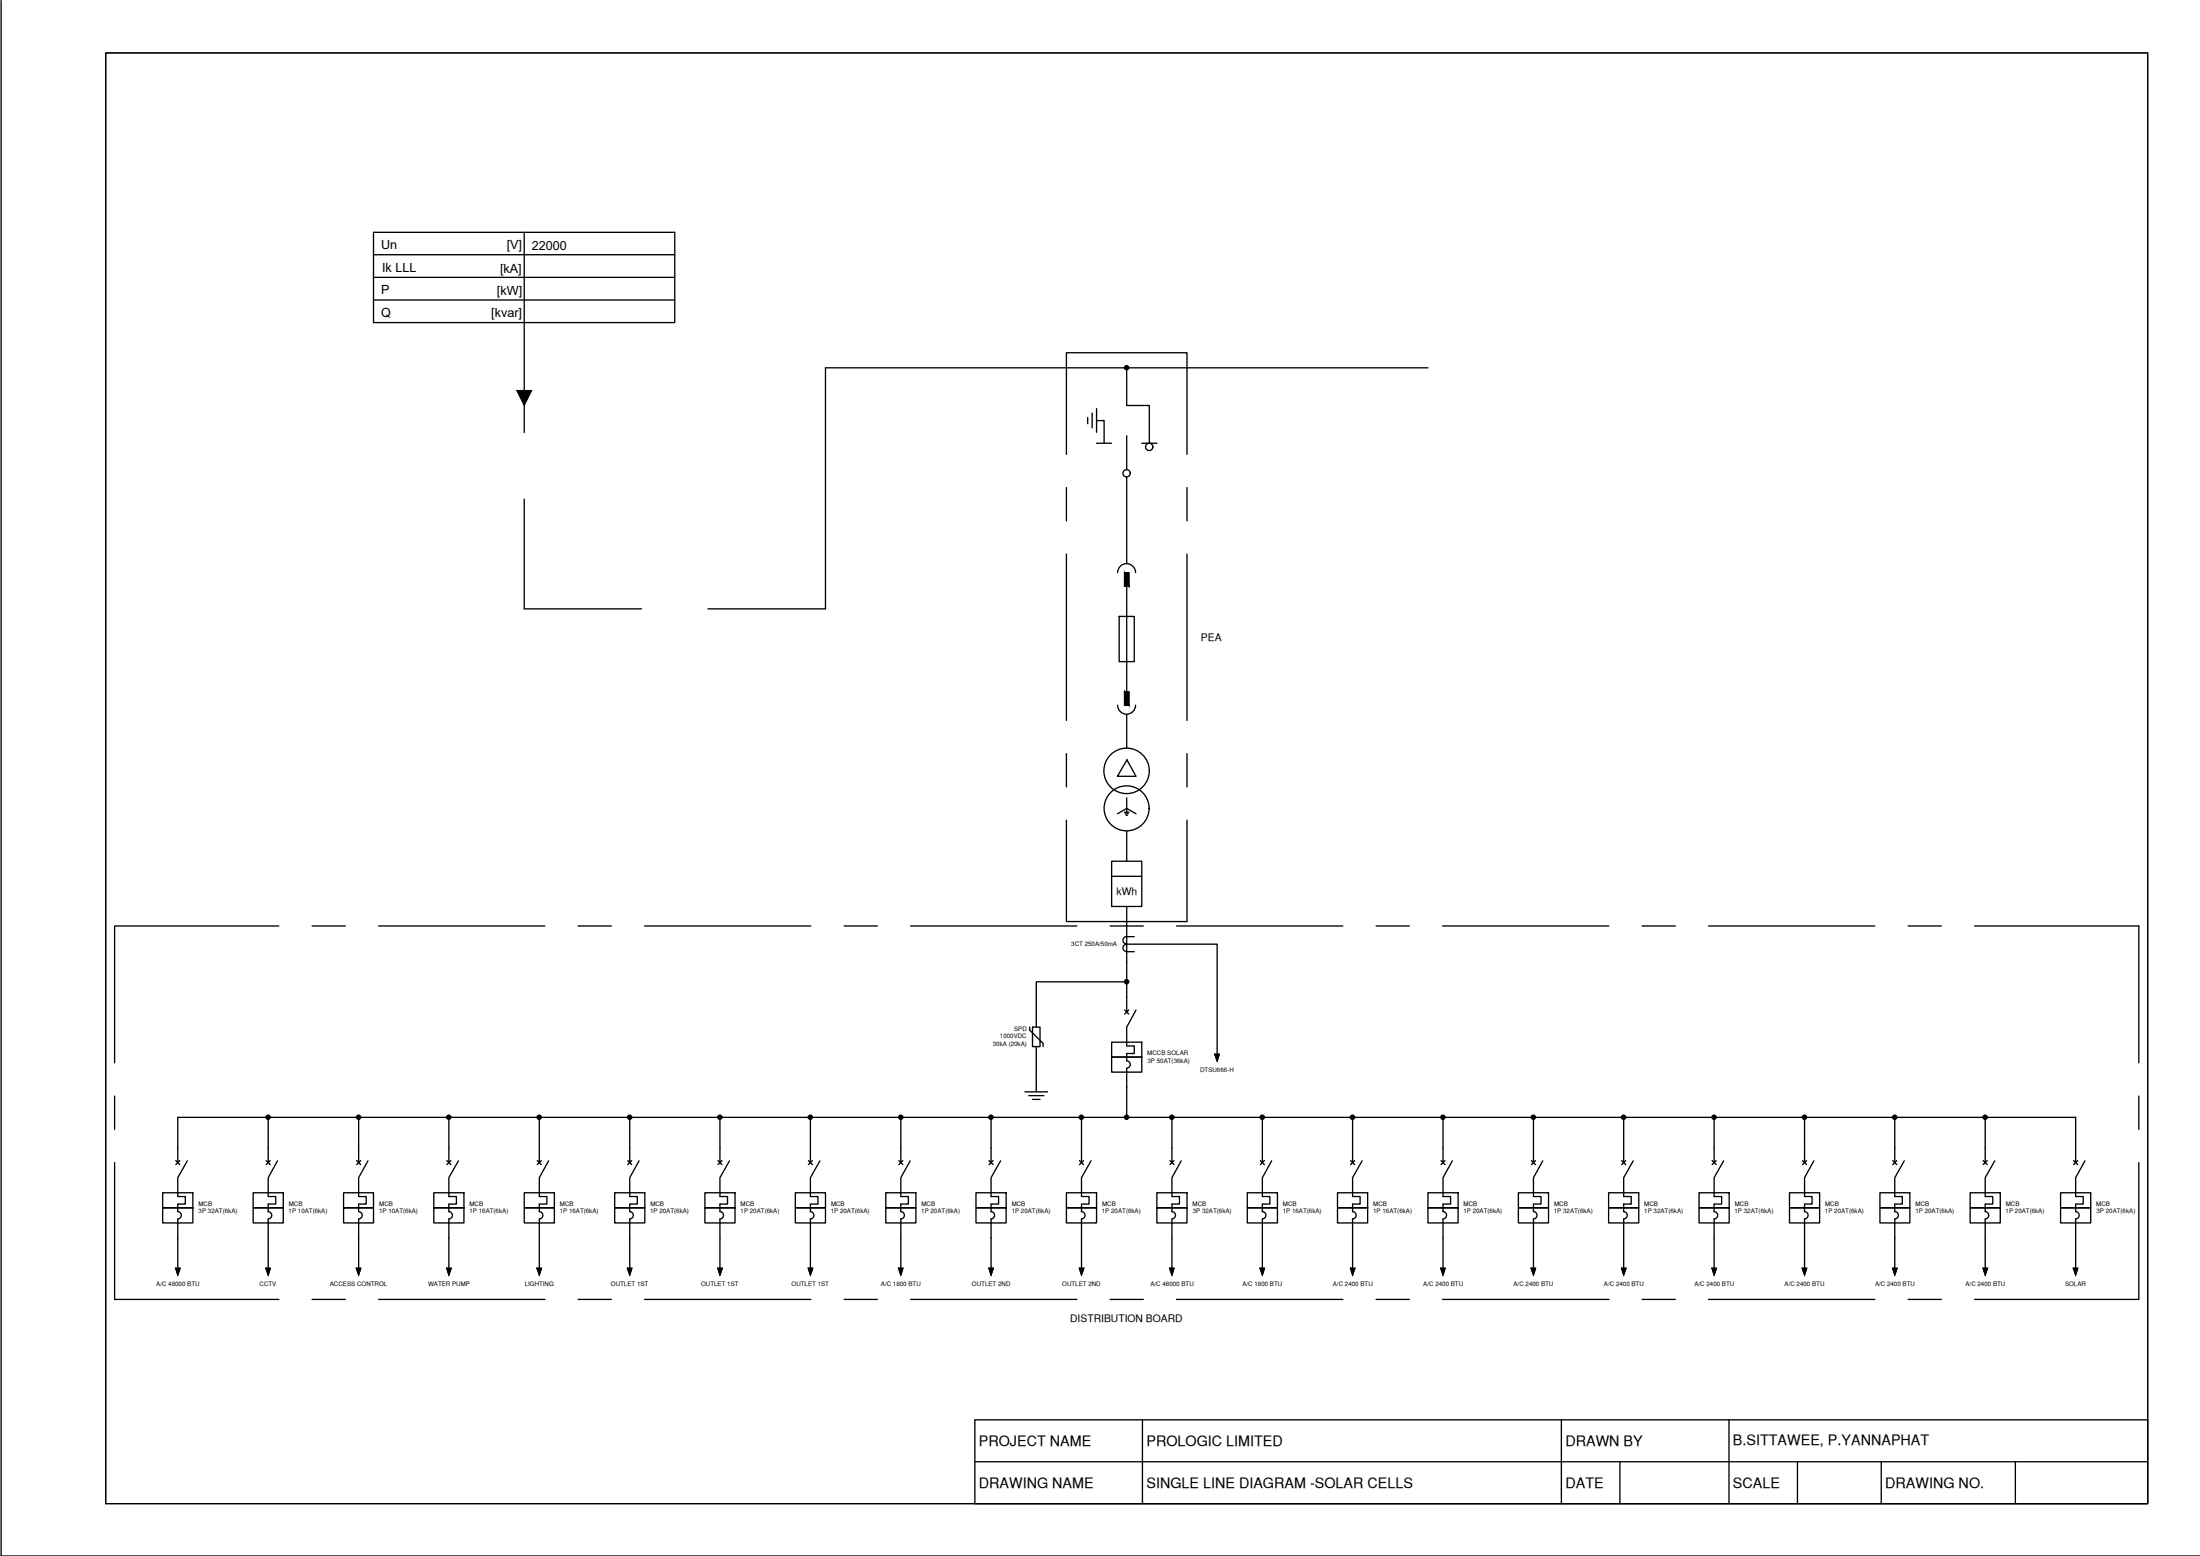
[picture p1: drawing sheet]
<svg xmlns="http://www.w3.org/2000/svg" width="420mm" height="297mm" viewBox="0 0 420 297" stroke-linecap="round" stroke-linejoin="round" font-family="sans-serif">
<!-- layer: SYMS -->
<g fill="none" stroke="#000" stroke-width=".25">
<path d="M212.3 199h5.8v2.8h-5.8zM214.8 192.8l.8 .8M215.2 190.3v2.9M215.6 192.8l-.8 .8M217 192.8l-1.8 3.3v3.6h1.4v1.4h-1.4v1.4M34 219.1v2.8M51.2 219.1v2.8M68.5 219.1v2.8M85.7 219.1v2.8M103 219.1v2.8M120.3 219.1v2.8M137.5 219.1v2.8"/>
<path d="M154.8 219.1v2.8M172 219.1v2.8M189.3 219.1v2.8M195.7 208.4h4.4M196.5 209.2h2.8M197.2 209.9h1.4M197.9 205.6v2.8M206.5 219.1v2.8M212.3 201.8h5.8v2.9h-5.8zM215.2 202.5a.7 .7 0 0 1 .7 .7 .7 .7 0 0 1-.7 .7M215.2 203.9v3.6M223.8 219.1v2.8"/>
<path d="M241.1 219.1v2.8M258.3 219.1v2.8M275.6 219.1v2.8M292.9 219.1v2.8M310.1 219.1v2.8M327.4 219.1v2.8M344.6 219.1v2.8M361.9 219.1v2.8M379.1 219.1v2.8M396.4 219.1v2.8M31.1 230.6h5.7v2.9h-5.7zM31.1 227.7h5.7v2.9h-5.7z"/>
<path d="M33.6 221.6l.7 .7M34 232.7v3.6M34.3 221.6l-.7 .7M35.8 221.6l-1.8 3.2v3.6h1.4v1.5h-1.4l-.1 1.4a.7 .7 0 0 1 .7 .7 .7 .7 0 0 1-.7 .7M48.3 230.6h5.8v2.9h-5.8zM48.3 227.7h5.8v2.9h-5.8zM50.8 221.6l.8 .7M51.2 231.3a.7 .7 0 0 1 .7 .7 .7 .7 0 0 1-.7 .7M51.2 232.7v3.6M51.6 221.6l-.8 .7M53 221.6l-1.8 3.2v3.6h1.5v1.5h-1.5v1.4M65.6 230.6h5.7v2.9h-5.7z"/>
<path d="M65.6 227.7h5.7v2.9h-5.7zM68.1 221.6l.8 .7M68.5 231.3a.7 .7 0 0 1 .7 .7 .7 .7 0 0 1-.7 .7M68.5 232.7v3.6M68.9 221.6l-.8 .7M70.3 221.6l-1.8 3.2v3.6h1.4v1.5h-1.4v1.4M82.8 230.6h5.8v2.9h-5.8zM82.8 227.7h5.8v2.9h-5.8zM85.3 221.6l.8 .7M85.7 232.7v3.6M86.1 221.6l-.8 .7M87.5 221.6l-1.8 3.2v3.6h1.5v1.5h-1.5v1.4a.7 .7 0 0 1 .7 .7 .7 .7 0 0 1-.7 .7"/>
<path d="M100.1 230.6h5.8v2.9h-5.8zM100.1 227.7h5.8v2.9h-5.8zM102.6 221.6l.8 .7M103 232.7v3.6M103.4 221.6l-.8 .7M104.8 221.6l-1.8 3.2v3.6h1.4v1.5h-1.4v1.4a.7 .7 0 0 1 .7 .7 .7 .7 0 0 1-.7 .7M117.4 230.6h5.7v2.9h-5.7zM117.4 227.7h5.7v2.9h-5.7zM119.9 221.6l.8 .7M120.3 232.7v3.6M120.7 221.6l-.8 .7M122 221.6l-1.7 3.2v3.6h1.4v1.5h-1.4l-.1 1.4a.7 .7 0 0 1 .7 .7 .7 .7 0 0 1-.7 .7"/>
<path d="M134.6 230.6h5.8v2.9h-5.8zM134.6 227.7h5.8v2.9h-5.8zM137.1 221.6l.8 .7M137.5 231.3a.7 .7 0 0 1 .7 .7 .7 .7 0 0 1-.7 .7M137.5 232.7v3.6M137.9 221.6l-.8 .7M139.3 221.6l-1.8 3.2v3.6h1.4v1.5h-1.4v1.4M151.9 230.6h5.7v2.9h-5.7zM151.9 227.7h5.7v2.9h-5.7zM154.4 221.6l.8 .7M154.7 231.3a.7 .7 0 0 1 .7 .7 .7 .7 0 0 1-.7 .7M154.8 232.7v3.6"/>
<path d="M155.2 221.6l-.8 .7M156.6 221.6l-1.8 3.2v3.6h1.4v1.5h-1.4v1.4M169.2 230.6h5.7v2.9h-5.7zM169.2 227.7h5.7v2.9h-5.7zM171.7 221.6l.7 .7M172 232.7v3.6M172.4 221.6l-.7 .7M173.8 221.6l-1.8 3.2v3.6h1.5v1.5h-1.5v1.4a.7 .7 0 0 1 .7 .7 .7 .7 0 0 1-.7 .7M186.4 230.6h5.8v2.9h-5.8zM186.4 227.7h5.8v2.9h-5.8zM188.9 221.6l.8 .7M189.3 232.7v3.6"/>
<path d="M189.7 221.6l-.8 .7M191.1 221.6l-1.8 3.2v3.6h1.4v1.5h-1.4v1.4a.7 .7 0 0 1 .6 .7 .7 .7 0 0 1-.6 .7M203.7 230.6h5.7v2.9h-5.7zM203.7 227.7h5.7v2.9h-5.7zM206.2 221.6l.7 .7M206.5 232.7v3.6M206.9 221.6l-.7 .7M208.4 221.6l-1.9 3.2v3.6h1.5v1.5h-1.5v1.4a.7 .7 0 0 1 .7 .7 .7 .7 0 0 1-.7 .7M220.9 230.6h5.8v2.9h-5.8zM220.9 227.7h5.8v2.9h-5.8zM223.4 221.6l.8 .7M223.8 231.3a.7 .7 0 0 1 .7 .7 .7 .7 0 0 1-.7 .7"/>
<path d="M223.8 232.7v3.6M224.2 221.6l-.8 .7M225.6 221.6l-1.8 3.2v3.6h1.5v1.5h-1.5v1.4M238.2 230.6h5.8v2.9h-5.8zM238.2 227.7h5.8v2.9h-5.8zM240.7 221.6l.8 .7M241.1 232.7v3.6M241.5 221.6l-.8 .7M242.9 221.6l-1.8 3.2v3.6h1.4v1.5h-1.4v1.4a.7 .7 0 0 1 .7 .7 .7 .7 0 0 1-.7 .7M255.4 230.6h5.8v2.9h-5.8zM255.4 227.7h5.8v2.9h-5.8zM257.9 221.6l.8 .7"/>
<path d="M258.3 232.7v3.6M258.7 221.6l-.8 .7M260.1 221.6l-1.8 3.2v3.6h1.5v1.5h-1.5v1.4a.7 .7 0 0 1 .7 .7 .7 .7 0 0 1-.7 .7M272.7 230.6h5.8v2.9h-5.8zM272.7 227.7h5.8v2.9h-5.8zM275.2 221.6l.8 .7M275.6 232.7v3.6M276 221.6l-.8 .7M277.4 221.6l-1.8 3.2v3.6h1.4v1.5h-1.4v1.4a.7 .7 0 0 1 .7 .7 .7 .7 0 0 1-.7 .7M290 230.6h5.7v2.9h-5.7zM290 227.7h5.7v2.9h-5.7zM292.5 221.6l.7 .7"/>
<path d="M292.8 231.3a.7 .7 0 0 1 .7 .7 .7 .7 0 0 1-.7 .7M292.9 232.7v3.6M293.2 221.6l-.7 .7M294.6 221.6l-1.7 3.2v3.6h1.4v1.5h-1.4v1.4M307.2 230.6h5.8v2.9h-5.8zM307.2 227.7h5.8v2.9h-5.8zM309.7 221.6l.8 .7M310.1 231.3a.7 .7 0 0 1 .7 .7 .7 .7 0 0 1-.7 .7M310.1 232.7v3.6M310.5 221.6l-.8 .7M311.9 221.6l-1.8 3.2v3.6h1.4v1.5h-1.4v1.4M324.5 230.6h5.7v2.9h-5.7z"/>
<path d="M324.5 227.7h5.7v2.9h-5.7zM327 221.6l.7 .7M327.4 232.7v3.6M327.7 221.6l-.7 .7M329.2 221.6l-1.8 3.2v3.6h1.4v1.5h-1.4l-.1 1.4a.7 .7 0 0 1 .7 .7 .7 .7 0 0 1-.7 .7M341.8 230.6h5.7v2.9h-5.7zM341.8 227.7h5.7v2.9h-5.7zM344.3 221.6l.7 .7M344.6 232.7v3.6M345 221.6l-.7 .7M346.4 221.6l-1.8 3.2v3.6h1.5v1.5h-1.5v1.4a.7 .7 0 0 1 .7 .7 .7 .7 0 0 1-.7 .7M359 230.6h5.7v2.9h-5.7z"/>
<path d="M359 227.7h5.7v2.9h-5.7zM361.5 221.6l.7 .7M361.9 232.7v3.6M362.2 221.6l-.7 .7M363.7 221.6l-1.8 3.2v3.6h1.4v1.5h-1.4l-.1 1.4a.7 .7 0 0 1 .7 .7 .7 .7 0 0 1-.7 .7M376.3 230.6h5.7v2.9h-5.7zM376.3 227.7h5.7v2.9h-5.7zM378.8 221.6l.7 .7M379.1 231.3a.7 .7 0 0 1 .7 .7 .7 .7 0 0 1-.7 .7M379.1 232.7v3.6M379.5 221.6l-.7 .7M381 221.6l-1.9 3.2v3.6h1.5v1.5h-1.5v1.4"/>
<path d="M393.5 230.6h5.8v2.9h-5.8zM393.5 227.7h5.8v2.9h-5.8zM396 221.6l.8 .7M396.4 231.3a.7 .7 0 0 1 .7 .7 .7 .7 0 0 1-.7 .7M396.4 232.7v3.6M396.8 221.6l-.8 .7M398.2 221.6l-1.8 3.2v3.6h1.4v1.5h-1.4v1.4"/>
<circle cx="215.2" cy="70.2" r=".4"/>
<circle cx="215.2" cy="70.2" r=".28"/>
<circle cx="215.2" cy="70.2" r=".15"/>
<circle cx="215.2" cy="187.4" r=".4"/>
<circle cx="215.2" cy="187.4" r=".28"/>
<circle cx="215.2" cy="187.4" r=".15"/>
<circle cx="51.2" cy="213.3" r=".4"/>
<circle cx="51.2" cy="213.3" r=".28"/>
<circle cx="51.2" cy="213.3" r=".15"/>
<circle cx="68.5" cy="213.3" r=".4"/>
<circle cx="68.5" cy="213.3" r=".28"/>
<circle cx="68.5" cy="213.3" r=".15"/>
<circle cx="85.7" cy="213.3" r=".4"/>
<circle cx="85.7" cy="213.3" r=".28"/>
<circle cx="85.7" cy="213.3" r=".15"/>
<circle cx="103" cy="213.3" r=".4"/>
<circle cx="103" cy="213.3" r=".28"/>
<circle cx="103" cy="213.3" r=".15"/>
<circle cx="120.2" cy="213.3" r=".4"/>
<circle cx="120.2" cy="213.3" r=".28"/>
<circle cx="120.2" cy="213.3" r=".15"/>
<circle cx="137.5" cy="213.3" r=".4"/>
<circle cx="137.5" cy="213.3" r=".28"/>
<circle cx="137.5" cy="213.3" r=".15"/>
<circle cx="154.7" cy="213.3" r=".4"/>
<circle cx="154.7" cy="213.3" r=".28"/>
<circle cx="154.7" cy="213.3" r=".15"/>
<circle cx="172" cy="213.3" r=".4"/>
<circle cx="172" cy="213.3" r=".28"/>
<circle cx="172" cy="213.3" r=".15"/>
<circle cx="189.3" cy="213.3" r=".4"/>
<circle cx="189.3" cy="213.3" r=".28"/>
<circle cx="189.3" cy="213.3" r=".15"/>
<circle cx="206.5" cy="213.3" r=".4"/>
<circle cx="206.5" cy="213.3" r=".28"/>
<circle cx="206.5" cy="213.3" r=".15"/>
<circle cx="215.2" cy="213.3" r=".4"/>
<circle cx="215.2" cy="213.3" r=".28"/>
<circle cx="215.2" cy="213.3" r=".15"/>
<circle cx="223.8" cy="213.3" r=".4"/>
<circle cx="223.8" cy="213.3" r=".28"/>
<circle cx="223.8" cy="213.3" r=".15"/>
<circle cx="241.1" cy="213.3" r=".4"/>
<circle cx="241.1" cy="213.3" r=".28"/>
<circle cx="241.1" cy="213.3" r=".15"/>
<circle cx="258.3" cy="213.3" r=".4"/>
<circle cx="258.3" cy="213.3" r=".28"/>
<circle cx="258.3" cy="213.3" r=".15"/>
<circle cx="275.6" cy="213.3" r=".4"/>
<circle cx="275.6" cy="213.3" r=".28"/>
<circle cx="275.6" cy="213.3" r=".15"/>
<circle cx="292.8" cy="213.3" r=".4"/>
<circle cx="292.8" cy="213.3" r=".28"/>
<circle cx="292.8" cy="213.3" r=".15"/>
<circle cx="310.1" cy="213.3" r=".4"/>
<circle cx="310.1" cy="213.3" r=".28"/>
<circle cx="310.1" cy="213.3" r=".15"/>
<circle cx="327.3" cy="213.3" r=".4"/>
<circle cx="327.3" cy="213.3" r=".28"/>
<circle cx="327.3" cy="213.3" r=".15"/>
<circle cx="344.6" cy="213.3" r=".4"/>
<circle cx="344.6" cy="213.3" r=".28"/>
<circle cx="344.6" cy="213.3" r=".15"/>
<circle cx="361.8" cy="213.3" r=".4"/>
<circle cx="361.8" cy="213.3" r=".28"/>
<circle cx="361.8" cy="213.3" r=".15"/>
<circle cx="379.1" cy="213.3" r=".4"/>
<circle cx="379.1" cy="213.3" r=".28"/>
<circle cx="379.1" cy="213.3" r=".15"/>
</g>
<!-- layer: wire -->
<g fill="#000" stroke="#000" stroke-width=".19">
<path d="M232 201.2h.9l-.4 1.4zM33.5 242.1h.9l-.4 1.3zM50.8 242.1h.8l-.4 1.3zM68 242.1h.9l-.4 1.3zM85.3 242.1h.9l-.5 1.3zM102.5 242.1h.9l-.4 1.3zM119.8 242.1h.9l-.4 1.3zM137.1 242.1h.9l-.5 1.3zM154.3 242.1h.9l-.4 1.3zM171.6 242.1h.9l-.5 1.3zM188.8 242.1h.9l-.4 1.3zM206.1 242.1h.9l-.5 1.3z"/>
<path d="M223.4 242.1h.8l-.4 1.3zM240.6 242.1h.9l-.4 1.3zM257.9 242.1h.9l-.5 1.3zM275.1 242.1h.9l-.4 1.3zM292.4 242.1h.9l-.4 1.3zM309.7 242.1h.9l-.5 1.3zM326.9 242.1h.9l-.4 1.3zM344.2 242.1h.9l-.5 1.3zM361.4 242.1h.9l-.4 1.3zM378.7 242.1h.9l-.5 1.3zM395.9 242.1h.9l-.4 1.3z"/>
</g>
<g fill="none" stroke="#000" stroke-width=".21">
<path d="M232 201.2h.9l-.4 1.4zM33.5 242.1h.9l-.4 1.3zM50.8 242.1h.8l-.4 1.3zM68 242.1h.9l-.4 1.3zM85.3 242.1h.9l-.5 1.3zM102.5 242.1h.9l-.4 1.3zM119.8 242.1h.9l-.4 1.3zM137.1 242.1h.9l-.5 1.3zM154.3 242.1h.9l-.4 1.3zM171.6 242.1h.9l-.5 1.3zM188.8 242.1h.9l-.4 1.3zM206.1 242.1h.9l-.5 1.3z"/>
<path d="M223.4 242.1h.8l-.4 1.3zM240.6 242.1h.9l-.4 1.3zM257.9 242.1h.9l-.5 1.3zM275.1 242.1h.9l-.4 1.3zM292.4 242.1h.9l-.4 1.3zM309.7 242.1h.9l-.5 1.3zM326.9 242.1h.9l-.4 1.3zM344.2 242.1h.9l-.5 1.3zM361.4 242.1h.9l-.4 1.3zM378.7 242.1h.9l-.5 1.3zM395.9 242.1h.9l-.4 1.3z"/>
</g>
<!-- layer: WIRES -->
<g fill="none" stroke="#000" stroke-width=".25">
<path d="M157.6 70.2h115.1M207.7 79.7v1.2M208.6 78.9v2.8M209.4 78v4.5M215.2 70.2v7.2h4.3v7.2M203.7 86.7v-19.4h23v19.4M203.7 93.1v6.3M209.4 80.3h1.5v4.3M209.4 84.6h2.9M215.2 83.2v6.4M215.2 91.1v16.5M218.1 84.6h2.8"/>
<path d="M226.7 93.1v6.3M203.7 105.8v31.7M213.4 109.3a1.71 1.71 0 0 1 1.8-1.7 1.71 1.71 0 0 1 1.7 1.7M213.7 117.7h2.9v8.6h-2.9zM214.8 109.3h.8v2.6h-.8zM215.2 111.9v20.2M226.7 105.8v31.7M213.4 134.6a1.71 1.71 0 0 0 1.8 1.7 1.71 1.71 0 0 0 1.7-1.7M214.8 132.1h.8v2.5h-.8zM215.2 136.4v6.4M203.7 156.6v19.3h23v-19.3M203.7 143.9v6.3"/>
<path d="M213.4 155.3l1.8-1 1.8 1M214.8 155.1h.8M214.9 155.3h.6M215.1 155.6h.2M215.2 152.3v2.8M215.2 158.7v5.7M215.2 145.1l1.8 3.1h-3.6zM226.7 143.9v6.3M53.3 176.8h-31.4v26.1M59.6 176.8h6.4M72.3 176.8h31.8M110.4 176.8h6.4"/>
<path d="M123.1 176.8h31.8M161.2 176.8h6.4M173.9 176.8h31.8M212 176.8h6.4M212.3 164.4h5.8v8.6h-5.8zM212.3 167.3h5.8M215.2 178.8a.7 .7 0 0 0-.7 .7 .7 .7 0 0 0 .7 .7M215.2 173v17.3M215.2 178.8h1.4M224.7 176.8h31.8M262.8 176.8h6.4M275.5 176.8h31.8"/>
<path d="M313.6 176.8h6.4M326.3 176.8h31.8M364.4 176.8h6.4M377.1 176.8h31.4v26.1M196.6 196.1v.5l2.6 2.6v.6M197.2 196.1h1.4v3.7h-1.4zM197.9 199.8v5.8M215.2 180.2a.7 .7 0 0 0-.7 .7 .7 .7 0 0 0 .7 .7M215.2 187.4h-17.3v8.7M215.2 180.2h17.3v21M215.2 181.7h1.4M21.9 209.2v6.4"/>
<path d="M34 219.1v-5.8h362.4v5.8M51.2 213.3v5.8M68.5 213.3v5.8M85.7 213.3v5.8M103 213.3v5.8M120.3 213.3v5.8M137.5 213.3v5.8M154.8 213.3v5.8M172 213.3v5.8M189.3 213.3v5.8M206.5 213.3v5.8M215.2 207.5v5.8"/>
<path d="M223.8 213.3v5.8M241.1 213.3v5.8M258.3 213.3v5.8M275.6 213.3v5.8M292.9 213.3v5.8M310.1 213.3v5.8M327.4 213.3v5.8M344.6 213.3v5.8M361.9 213.3v5.8M379.1 213.3v5.8M408.5 209.2v6.4M21.9 221.9v26.2h31.4"/>
<path d="M34 236.3v5.8M51.2 236.3v5.8M68.5 236.3v5.8M85.7 236.3v5.8M103 236.3v5.8M120.3 236.3v5.8M137.5 236.3v5.8M154.8 236.3v5.8M172 236.3v5.8M189.3 236.3v5.8M206.5 236.3v5.8M223.8 236.3v5.8"/>
<path d="M241.1 236.3v5.8M258.3 236.3v5.8M275.6 236.3v5.8M292.9 236.3v5.8M310.1 236.3v5.8M327.4 236.3v5.8M344.6 236.3v5.8M361.9 236.3v5.8M379.1 236.3v5.8M396.4 236.3v5.8M408.5 221.9v26.2h-31.4M59.6 248.1h6.4"/>
<path d="M72.3 248.1h31.8M110.4 248.1h6.4M123.1 248.1h31.8M161.2 248.1h6.4M173.9 248.1h31.8M212 248.1h6.4M224.7 248.1h31.8M262.8 248.1h6.4M275.5 248.1h31.8M313.6 248.1h6.4M326.3 248.1h31.8M364.4 248.1h6.4"/>
<circle cx="215.2" cy="90.3" r=".7"/>
<circle cx="219.5" cy="85.3" r=".7"/>
<circle cx="215.2" cy="147.2" r="4.3"/>
<circle cx="215.2" cy="154.3" r="4.3"/>
</g>
<!-- layer: -CARTIGLIO -->
<path d="M71.3 44.4h57.6v17.2h-57.6zM71.3 48.6h57.6M71.3 52.9h57.6M71.3 57.3h57.6M100.1 44.4v17.2" fill="none" stroke="#000" stroke-width=".25"/>
<!-- layer: -POTENZA -->
<path d="M100.1 61.6v21M100.1 95.3v20.9h22.4M135.2 116.2h22.4" fill="none" stroke="#000" stroke-width=".25"/>
<path d="M98.7 74.5h2.9l-1.5 2.9z" fill="#000" stroke="#000" stroke-width=".19"/>
<!-- layer: 1 -->
<path d="M157.6 70.2v46" fill="none" stroke="#000" stroke-width=".25"/>
<!-- layer: WIRES -->
<g fill="#000" stroke="#000" stroke-width=".19">
<path d="M214.8 109.3l.8 2.6v-2.6zM214.8 109.3l.8 2.6h-.8z"/>
<path d="M214.8 132.1l.8 2.5v-2.5zM214.8 132.1l.8 2.5h-.8z"/>
</g>
<!-- layer: 0 -->
<path d="M.2 .1v296.9h420M20.2 10.1h390v276.9h-390zM186.2 271h224v16h-224zM186.2 279h224M218.2 271v16M298.2 271v16M309.4 279v8M330.2 271v16M343.3 279v8M359.3 279v8M384.9 279v8" fill="none" stroke="#000" stroke-width=".25"/>
<path d="M20.2 10.1h390v276.9h-390z" fill="none" stroke="#000" stroke-width=".19"/>
<g font-size="2.7">
<text x="331" y="275.9">B.SITTAWEE, P.YANNAPHAT</text>
<text x="186.9" y="276">PROJECT NAME</text>
<text x="218.9" y="276">PROLOGIC LIMITED</text>
<text x="299" y="276">DRAWN BY</text>
<text x="186.9" y="284">DRAWING NAME</text>
<text x="218.9" y="284">SINGLE LINE DIAGRAM -SOLAR CELLS</text>
<text x="299" y="284">DATE</text>
<text x="331" y="284">SCALE</text>
<text x="360" y="284">DRAWING NO.</text>
</g>
<g font-size="2.4">
<text x="72.8" y="47.5">Un</text>
<text x="96.8" y="47.6">[V]</text>
<text x="101.6" y="47.8">22000</text>
<text x="73" y="52">Ik LLL</text>
<text x="95.5" y="52.1">[kA]</text>
<text x="72.8" y="56.1">P</text>
<text x="94.9" y="56.2">[kW]</text>
<text x="72.8" y="60.4">Q</text>
<text x="93.8" y="60.6">[kvar]</text>
</g>
<g font-size="2">
<text x="229.4" y="122.4">PEA</text>
<text x="213.2" y="170.9">kWh</text>
<text x="204.4" y="252.4">DISTRIBUTION BOARD</text>
</g>
<g font-size="1.2">
<text x="204.6" y="180.7">3CT 250A/50mA</text>
<text x="193.7" y="196.8">SPD</text>
<text x="189.6" y="199.7">30kA (20kA)</text>
<text x="191" y="198.2">1000VDC</text>
<text x="219.1" y="201.4">MCCB SOLAR</text>
<text x="219.2" y="202.8">3P 50AT(36kA)</text>
<text x="229.2" y="204.6">DTSU666-H</text>
<text x="37.9" y="230.2">MCB</text>
<text x="37.9" y="231.6">3P 32AT(6kA)</text>
<text x="55.1" y="231.6">1P 10AT(6kA)</text>
<text x="55.2" y="230.2">MCB</text>
<text x="72.4" y="231.6">1P 10AT(6kA)</text>
<text x="72.4" y="230.2">MCB</text>
<text x="89.7" y="230.2">MCB</text>
<text x="89.7" y="231.6">1P 16AT(6kA)</text>
<text x="106.9" y="231.6">1P 16AT(6kA)</text>
<text x="106.9" y="230.2">MCB</text>
<text x="124.2" y="231.6">1P 20AT(6kA)</text>
<text x="124.2" y="230.2">MCB</text>
<text x="141.4" y="230.2">MCB</text>
<text x="141.4" y="231.6">1P 20AT(6kA)</text>
<text x="158.7" y="231.6">1P 20AT(6kA)</text>
<text x="158.7" y="230.2">MCB</text>
<text x="175.9" y="231.6">1P 20AT(6kA)</text>
<text x="176" y="230.2">MCB</text>
<text x="193.2" y="230.2">MCB</text>
<text x="193.2" y="231.6">1P 20AT(6kA)</text>
<text x="210.4" y="231.6">1P 20AT(6kA)</text>
<text x="210.5" y="230.2">MCB</text>
<text x="227.8" y="230.2">MCB</text>
<text x="227.8" y="231.6">3P 32AT(6kA)</text>
<text x="245" y="231.6">1P 16AT(6kA)</text>
<text x="245" y="230.2">MCB</text>
<text x="262.3" y="230.2">MCB</text>
<text x="262.3" y="231.6">1P 16AT(6kA)</text>
<text x="279.5" y="231.6">1P 20AT(6kA)</text>
<text x="279.5" y="230.2">MCB</text>
<text x="296.8" y="231.6">1P 32AT(6kA)</text>
<text x="296.8" y="230.2">MCB</text>
<text x="314" y="230.2">MCB</text>
<text x="314" y="231.6">1P 32AT(6kA)</text>
<text x="331.3" y="231.6">1P 32AT(6kA)</text>
<text x="331.3" y="230.2">MCB</text>
<text x="348.5" y="231.6">1P 20AT(6kA)</text>
<text x="348.6" y="230.2">MCB</text>
<text x="365.8" y="231.6">1P 20AT(6kA)</text>
<text x="365.8" y="230.2">MCB</text>
<text x="383" y="231.6">1P 20AT(6kA)</text>
<text x="383.1" y="230.2">MCB</text>
<text x="400.3" y="230.2">MCB</text>
<text x="400.4" y="231.6">3P 20AT(6kA)</text>
<text x="29.8" y="245.5">A/C 48000 BTU</text>
<text x="49.6" y="245.5">CCTV</text>
<text x="63" y="245.5">ACCESS CONTROL</text>
<text x="81.7" y="245.5">WATER PUMP</text>
<text x="100.2" y="245.5">LIGHTING</text>
<text x="116.7" y="245.5">OUTLET 1ST</text>
<text x="133.9" y="245.5">OUTLET 1ST</text>
<text x="151.2" y="245.5">OUTLET 1ST</text>
<text x="168.2" y="245.5">A/C 1800 BTU</text>
<text x="185.6" y="245.5">OUTLET 2ND</text>
<text x="202.9" y="245.5">OUTLET 2ND</text>
<text x="219.7" y="245.5">A/C 48000 BTU</text>
<text x="237.3" y="245.5">A/C 1800 BTU</text>
<text x="254.6" y="245.5">A/C 2400 BTU</text>
<text x="271.8" y="245.5">A/C 2400 BTU</text>
<text x="289.1" y="245.5">A/C 2400 BTU</text>
<text x="306.3" y="245.5">A/C 2400 BTU</text>
<text x="323.6" y="245.5">A/C 2400 BTU</text>
<text x="340.8" y="245.5">A/C 2400 BTU</text>
<text x="358.1" y="245.5">A/C 2400 BTU</text>
<text x="375.4" y="245.5">A/C 2400 BTU</text>
<text x="394.4" y="245.5">SOLAR</text>
</g>
</svg>
